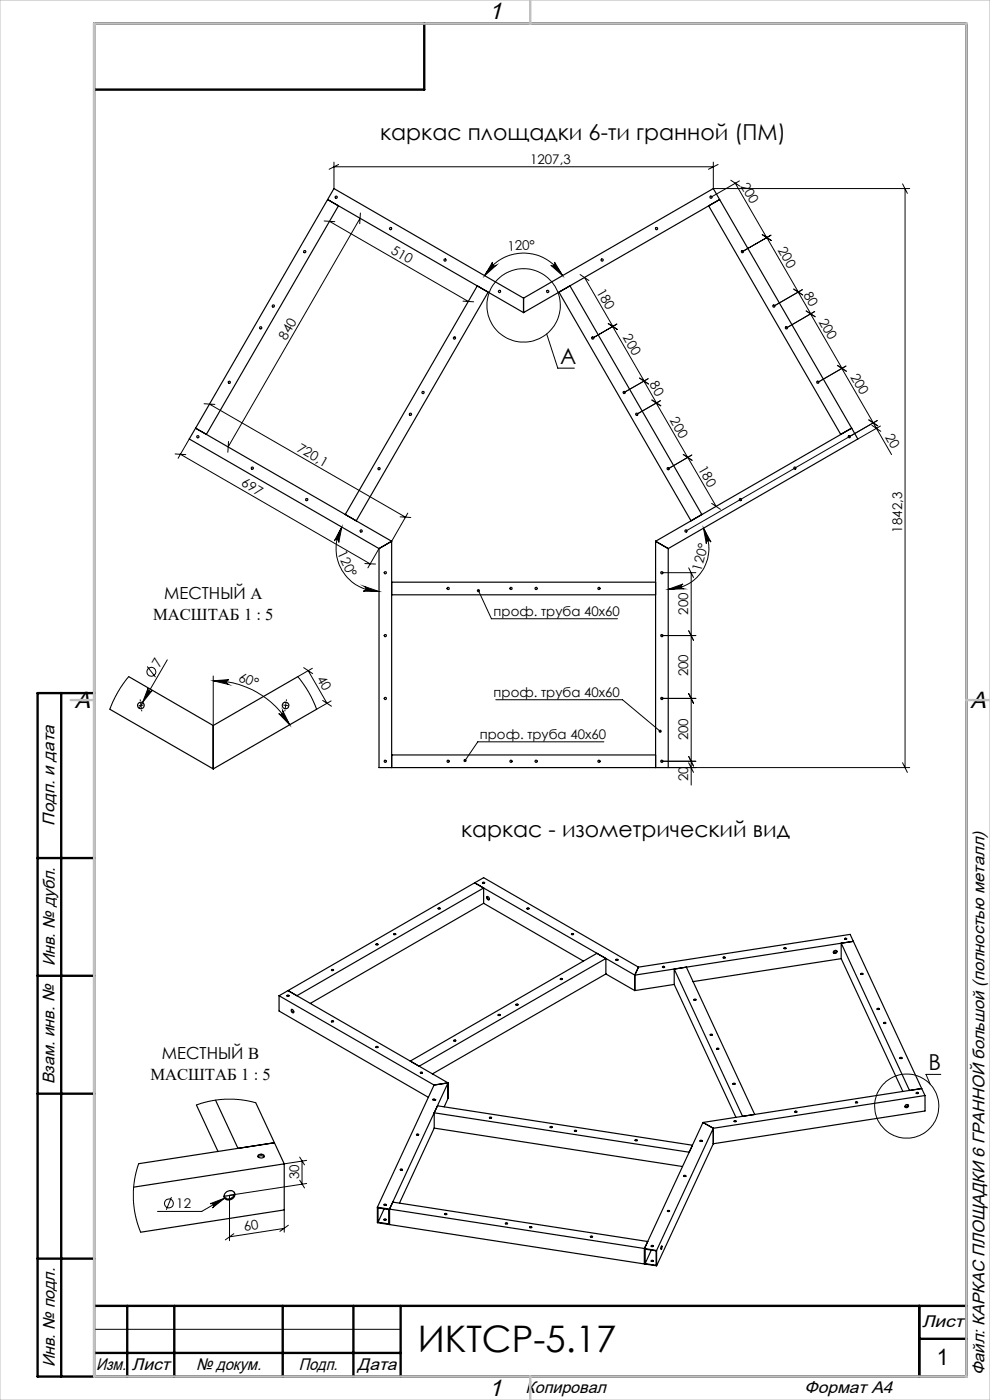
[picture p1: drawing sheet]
<svg xmlns="http://www.w3.org/2000/svg" width="210mm" height="297mm" viewBox="0 0 210 297" stroke-linecap="round" stroke-linejoin="round" font-family="sans-serif">
<g fill="none" stroke="#000" stroke-width=".21">
<path d="M70.8 34.4v5.6M70.8 35.4h80.5M71.8 34.9l-2 1M151.3 34.4v5.6h41.7M152.3 34.9l-2 1M155 38.2l1.9 1.3M156 38.9l13.3 23M156.8 38.4l-6 3.4M191.5 39l1 2M68.8 46.9l2.2 .1M69.9 47l29.4 17M76.4 46.3l-28 48.5"/>
<path d="M76.4 45.2l-.1 2.2M102.8 58.5a9.5 9.5 0 0 1 16.5 0M104.5 55.6a.52 .52 0 0 0 .1 .7 .52 .52 0 0 0 .7 0l-2.5 2.2zM116.8 56.3a.51 .51 0 0 0 .7 0 .51 .51 0 0 0 .1-.7l1.7 2.9zM123 58.2l1.9 1.3M124 58.9l12.6 21.9M163.5 49.9l-6 3.5M163.6 51l-1.9-1.2 1.9 1.2M192 40v122.8M98.2 63.9l2.3 .1M116 70.8l2.3 7.3h3.5M129 68.6l2 1.3"/>
<path d="M130.8 68.8l-5.1 2.9M168.3 61.3l2 1.3M168.4 61.3l1.9 1.3M169.3 61.9l2.7 4.7M170.2 61.5l-6.1 3.4 6.1-3.4M171 66l1.9 1.2M171.9 66.6l17.2 29.8M172.8 66.1l-6 3.5M177.6 77.5l1.9 1.3M177.7 77.5l1.9 1.3M179.5 77.6l-6 3.5M37.1 96.3l2.3 .1"/>
<path d="M38.3 96.4l40.2 23.2M40.1 93.1l-2.3 4.1M43.3 85.7l2.3 .1M44.4 85.7l41.6 24M48.5 93.7l-.2 2.3M135.6 80.2l1.9 1.3M135.7 80.2l1.9 1.3M136.6 80.9l2.6 4.6M137.5 80.3l-5.1 3M138.3 84.9l1.8 1.2M138.3 84.8l1.9 1.3M139.2 85.5l6.7 11.5"/>
<path d="M140.1 85l-5 2.9M145.9 97l6 10.4M146.8 96.5l-5.1 2.9 5-2.8M146.8 97.6l-1.8-1.2 1.8 1.3M180.2 92.6l5.9-3.4-40.6 23.4M185 90.2l1.8 1.3M186.2 90.3l-1.9-1.2 1.9 1.2M186.8 90.4l-4.8 2.7M72.5 111.8l-.6 3.3a.5 .5 0 0 0-.4-.6 .5 .5 0 0 0-.6 .3zM72.5 111.8a9.1 9.1 0 0 0 7.9 13.7M77.4 119.6l2.3 .1M80.4 116.4l-2.4 4.1"/>
<path d="M84.9 109.6l2.2 .2M86.5 108.9l-3.4 5.9M149.2 112l1.6 3a.52 .52 0 0 0-.6-.3 .52 .52 0 0 0-.4 .6zM149.2 112a8.7 8.7 0 0 1-7.5 13M151 106.8l1.8 1.3M35.5 140l-6 10.3M77.2 124.4l3.2 1.1-3.4-.1a.52 .52 0 0 0 .6-.4 .52 .52 0 0 0-.4-.6zM101.5 125.3l2.7 6h26.8M140.4 134.8h7.2M140.4 121.5h7.2M141.7 125l3.2-1.1a.52 .52 0 0 0-.4 .6 .52 .52 0 0 0 .6 .4zM146.1 133.8l1 2.1"/>
<path d="M146.1 120.5l1 2M146.6 121.5v45M27.3 143.5l-2.3 3.2-1.7 3.8M31.2 141.4l1.8 2.2M31.4 145.9a.51 .51 0 0 0 .2 .7 .51 .51 0 0 0 .7-.2l-2.1 2.6zM45.2 143.4v10.5M45.2 144.4l3.4-.2a.51 .51 0 0 0-.6 .4 .51 .51 0 0 0 .5 .6zM45.2 144.4a18.7 18.7 0 0 1 16.3 9.4M59.1 151.4a.52 .52 0 0 0 .7 .1 .52 .52 0 0 0 .2-.7l1.5 3zM64.4 141.6l1.9 1.3M65.4 142.3l4 6.9M66.3 141.8l-3.1 1.8 2.3 3.2 1.7 3.7 3-1.8"/>
<path d="M68.4 148.6l1.9 1.2M105.2 148.4h26.8l8 6.7M128.1 157.4h-26.7l-2.8 4M140.4 148.2h7.2M146.1 147.1l1 2.1M141.7 162.8h51.3M146.1 161.8l1 2.1M146.1 160.5l1 2M147.6 161.5h-7.2M191.5 161.8l1 2.1M54.3 234l-3.3-.7-3.4-.1-3.2 .4-2.7 .8M199.6 227.9h-3.2l.9 2.1"/>
<path d="M29.4 246.9l-.9 3.5-.2 2v2.3l.5 3.6 1 3.1M36.4 254l-1.1 2.6M44.6 255.4l3.1-1.2-2.7 2.1a.51 .51 0 0 0 .2-.7 .51 .51 0 0 0-.6-.2zM47.7 254.2l-4.9 2.8h-9.4M60.3 256.7v4.7M61.2 259.9l-1.8 1.3M63.6 250.4l1 1.6M63.6 245.5l1 1.6M64.1 246.3v4.9M65.1 251.1l-16.4 2.5v9.6M65.1 246.2l-4.8 .7M49.6 261.7l-1.8 1.3"/>
<path d="M60.3 260.6l-11.6 1.8M20 282h65"/>
<circle cx="111.1" cy="64.8" r="7.8"/>
<circle cx="32.1" cy="142.5" r=".94"/>
<circle cx="192.3" cy="234.7" r="6.8"/>
<circle cx="35.8" cy="255.3" r=".95"/>
</g>
<path d="M29.9 149.6l-.5 .1M29.9 149.6h.5M60.6 149.6h-.5M60.6 149.6l.5 .1" fill="none" stroke="#000" stroke-width=".21" stroke-dasharray="15.2 1.3 1.3 1.3" stroke-linecap="butt"/>
<path d="M29.8 148.6l-.1-.1M29.9 149.6l-.1-.5M29.9 149.6l.1 .5M30 150.6l.1 .2M60.5 150.6l-.1 .2M60.6 149.6l.1-.5M60.6 149.6l-.1 .5M60.7 148.6l.1-.1" fill="none" stroke="#000" stroke-width=".21" stroke-dasharray="15.2 1.3 1.3 1.3"/>
<g fill="none" stroke="#000" stroke-width=".25">
<path d="M69.5 42.3l41.6 24M69.5 42.3l1.3-2.3 40.3 23.2M69.5 42.3l2.3 1.4-28 48.4-2.3-1.3M69.5 42.3l-28 48.5M152.6 42.3l-41.5 24M152.6 42.3l-1.3-2.3-40.2 23.2M152.6 42.3l-2.3 1.4 28 48.4 2.4-1.3M152.6 42.3l28.1 48.5M111.1 63.2v3.1M120.9 60.6l28 48.5-2.3 1.4-28-48.5M41.5 90.8l41.6 24M41.5 90.8l-1.4 2.3 40.3 23.3"/>
<path d="M180.7 90.8l-41.6 24M180.7 90.8l1.3 2.3-40.3 23.3M73.2 109.1l28-48.5 2.3 1.4-27.9 48.5M80.4 116.4v46.4h61.3v-46.4M83.1 114.8v48M83.1 114.8l-2.7 1.6M139.1 114.8v48M139.1 114.8l2.6 1.6M83.1 123.5h56M83.1 126.2h56M20 147v145M23.3 150.5l21.9 12.6"/>
<path d="M27.3 143.5l17.9 10.4M45.2 153.9v9.2M63.2 143.5l-18 10.4M67.2 150.5l-22 12.6M83.1 160.2h56M83.5 198.1l.3-.1 .2 .2-.4 .1zM83.5 198.2h.4M92.9 192.8h.5M100.7 187.3l1.9-1.1 32.8 19M100.7 187.3l34 19.6M100.7 187.3l-39.6 22.8M100.7 187.3l1.9 1.1"/>
<path d="M102.4 187.2l.3-.1 .1 .2-.2 .1zM102.4 187.3h.4M102.5 187.3v.1M102.6 191.6l21.2 12.3M102.6 188.4l-39.6 22.8-1.9-1.1M102.6 188.4v3.2M102.6 191.6l-36.8 21.3M103.3 190.2l.5 .3a.27 .27 0 0 1-.2 .4 .27 .27 0 0 1-.3-.3zM103.4 190.2v.3l.4 .3M111.8 192.6l.5 .1-.4 .2zM111.8 192.8h.4M121.2 198.2l.4-.2 .1 .2-.4 .1z"/>
<path d="M121.2 198.2h.4M179.2 199.2h.4M179.2 199.1l.3-.1 .1 .2-.4 .1zM181 199.7l-.7-1.5-44.9 7M181 199.7l-46.3 7.2M181 199.7l-2.6 .4M181 199.7l14.5 31.2M59.2 211.2l32.9 19M59.2 211.2v3.3l31.7 18.3M60.9 211.2l.3-.1 .1 .2-.2 .1zM60.9 211.3h.4M61 211.2v.1"/>
<path d="M61.1 210.1l-1.9 1.1M61.1 210.1l33.9 19.6M61.8 214.1l.3 .1a.32 .32 0 0 1 .3 .4 .32 .32 0 0 1-.4 .3 .32 .32 0 0 1-.2-.4zM61.9 214.1v.5l.4 .2M70.3 216.6h.4v.2a.2 .2 0 0 1-.3 0 .2 .2 0 0 1-.1-.2zM70.3 216.7h.4M70.3 205.7h.3l.2 .1-.4 .1zM70.3 205.8h.4M79.7 200.4h.5M105.7 215.3l.3-.1 .1 .1-.4 .1zM105.7 215.4h.4M109.4 213.2h.5"/>
<path d="M109.5 213h.2l.2 .2-.4 .1zM118.9 207.6h.3l.1 .1-.3 .1zM118.9 207.7h.4M128.5 203.3v3.3M128.5 206.6l-36.8 21.2M128.5 206.6l6.2 3.5M130.6 203.6l.1-.1a.22 .22 0 0 1 .3-.1 .22 .22 0 0 1 0 .4 .22 .22 0 0 1-.3-.1zM130.6 203.7h.5M134.7 206.9v3.2M135.4 205.2l-.7 1.7M140.5 205.1l.3-.1 .2 .2-.3 .1zM140.5 205.2h.5"/>
<path d="M143 205.6l2.6-.4 14.5 31.2-2.6 .4zM143 205.6v3.2M143 208.8l13.1 28.2M143 208.8l-8.3 1.3M147.2 212a.22 .22 0 0 1 .3-.1 .22 .22 0 0 1 0 .4 .22 .22 0 0 1-.3-.1zM147.6 212.1l-.4 .1M150.6 219.5h.1a.22 .22 0 0 1 .3-.2 .22 .22 0 0 1 0 .4 .22 .22 0 0 1-.3-.1zM151.1 219.6h-.4M153.4 203.1l.3-.1 .1 .2-.3 .1zM153.4 203.2h.4M166.3 201.2h.4M177.5 201.8l-.1 .2a.41 .41 0 0 1-.6 .1"/>
<path d="M177.5 201.9l-.7 .1M178.4 203.4l-31.4 4.8M178.4 200.1l14.5 31.2 2.6-.4M178.4 200.1v3.3M178.4 203.4l13.1 28.2M182.6 206.6v-.1a.22 .22 0 0 1 .4-.1 .22 .22 0 0 1 0 .4 .22 .22 0 0 1-.4-.1zM183.1 206.7h-.5M186.1 214.1h.4M186.1 214.1h.1M187.5 217a.22 .22 0 0 1 .3-.2 .22 .22 0 0 1 0 .4 .22 .22 0 0 1-.3-.1zM187.9 217.1h-.4M41.7 234.4l4.5 9.9"/>
<path d="M45.7 233.4l4.8 10.2 7.7-1.2-28.8 4.5M54.3 234l6 12.9M79.7 222.2h.5M79.8 222h.3l.1 .2h-.4zM87 225.1l39.6-22.9 1.9 1.1-39.6 22.9zM89.1 227.5l.4-.1 .1 .2-.3 .1zM89.2 227.6h.4M91.8 233.2l.3-.1 .2 .2-.4 .1zM91.8 233.3h.5M92.1 230.2l-12.1 25.9M92.1 236.1v3.2M92.1 239.3l52.7 8.2"/>
<path d="M92.1 239.3l-7.4 15.9M92.2 233.3h.1M92.2 233.3v.1M92.8 234.6l54.1 8.4-.7 1.4-54.1-8.3zM95 229.7l-2.9 .5M95 229.7l-12.4 26.8M95 229.7v3.3l-.8 1.8M96.2 220.8h.5M96.3 220.7h.3a.19 .19 0 0 1-.2 .2 .19 .19 0 0 1-.1-.2zM103.8 237.2h.4M116.7 239.1l.3-.1 .2 .1-.3 .2zM116.7 239.1h.4"/>
<path d="M121.8 240h.5M149.1 238.1l2.2 1.3M149.1 238.1l-12.4 26.8M151.3 239.4v3.2M151.3 239.4l-12 25.9M152 222.4a.22 .22 0 0 1 .4-.1 .22 .22 0 0 1 0 .4 .22 .22 0 0 1-.4-.1zM152.5 222.5l-.5 .1M155.5 230h.4M155.5 229.9a.22 .22 0 0 1 .3-.2 .22 .22 0 0 1 0 .4 .22 .22 0 0 1-.3-.1zM155.5 230h.1M155.7 237.9h.4M155.8 237.8l.4 .1-.4 .1z"/>
<path d="M168.6 235.9h.4M181.5 233.9h.4M181.5 233.8l.4 .1-.3 .1zM190.9 224.5h.4M192.7 234.5a.42 .42 0 0 1-.3 .4 .42 .42 0 0 1-.5-.1M192.7 234.6l-.8 .1M194.3 231.9h.5M195.5 230.9l.7 1.5M195.5 230.9l-46.4 7.2M196.2 232.4l-44.9 7M196.2 232.4v3.3l-44.9 6.9M47.9 253a1.14 1.14 0 0 1 1.9 .3 1.23 1.23 0 0 1-.9 1.2 1.23 1.23 0 0 1-1.3-.6v-.5z"/>
<path d="M49.7 253a1.26 1.26 0 0 1-.7 1.2 1.26 1.26 0 0 1-1.4-.2M49.7 253.5l-2.2 .3M54.8 245.4a.93 .93 0 0 1 1.2 0M54.8 245a.78 .78 0 0 1 1.3 .3 .74 .74 0 0 1-.8 .4 .74 .74 0 0 1-.6-.6zM60.3 246.9l-31.9 4.9M60.3 246.9v9.8l-30.5 4.7M80 256.1v3.3l2.6 .4M80 256.1l2.6 .4M80.2 256.3l2.3 .3v3l-2.3-.3zM81.5 255.5l.3-.1 .1 .2-.4 .1zM81.5 255.6l.3 .1M81.5 258.8h.4"/>
<path d="M81.5 256.4l-1.3 2.9M82.6 256.5v3.3M82.6 256.5l54.1 8.4M82.6 259.8l54.1 8.3M82.6 256.5l.7-1.5 54.1 8.4-.7 1.5M84.9 248.1l.4-.1a.21 .21 0 0 1-.2 .3 .21 .21 0 0 1-.2-.2zM84.9 248.2h.4M85.3 248.2h.1M88.4 240.6a.22 .22 0 0 1 .3-.1 .22 .22 0 0 1 0 .4 .22 .22 0 0 1-.3-.1zM88.4 240.8h.4M88.8 240.7v.1M94.3 257.6h.5"/>
<path d="M107.2 259.6h.4M107.3 259.4l.4 .2-.4 .1zM134.7 242h.5M141.6 256.9l.3-.1 .1 .1-.3 .1zM141.6 257h.4M142 257h.1M145 249.4l.3-.1 .2 .2-.4 .1zM145 249.5h.5M145.5 249.5l-.1 .1M148.5 242.1h.4M148.5 241.9h.4a.19 .19 0 0 1-.2 .3 .19 .19 0 0 1-.2-.3zM148.9 242.1h.1"/>
<path d="M151.3 242.6l-12 25.9M112.4 260.3l.2-.1 .2 .1-.3 .2zM112.4 260.4h.4M125.2 262.4h.5M136.7 264.9l2.6 .4M136.7 268.1l2.6 .4M136.7 264.9v3.2M136.8 265l2.4 .4v3l-2.4-.3zM138.1 267.5l.4-.1 .1 .1-.4 .1zM138.1 264.3l.3-.1 .2 .2-.3 .1zM138.1 264.4h.5M138.1 267.5h.5"/>
<path d="M138.1 265.2l-1.3 2.9M138.5 264.4h.1M139.3 265.3v3.2M140.3 264.4l-.1 .5M140.3 264.3l.1 .2-.1 .6z"/>
<circle cx="64.6" cy="53.4" r=".24"/>
<circle cx="71.3" cy="41.8" r=".24"/>
<circle cx="82.9" cy="48.5" r=".24"/>
<circle cx="94.4" cy="55.2" r=".24"/>
<circle cx="127.7" cy="55.2" r=".23"/>
<circle cx="139.3" cy="48.5" r=".23"/>
<circle cx="150.8" cy="41.8" r=".24"/>
<circle cx="157.5" cy="53.4" r=".24"/>
<circle cx="55.3" cy="69.5" r=".23"/>
<circle cx="58" cy="64.9" r=".24"/>
<circle cx="96.4" cy="71.7" r=".23"/>
<circle cx="106" cy="61.8" r=".23"/>
<circle cx="116.2" cy="61.8" r=".24"/>
<circle cx="125.7" cy="71.7" r=".24"/>
<circle cx="164.2" cy="64.9" r=".24"/>
<circle cx="166.8" cy="69.5" r=".23"/>
<circle cx="42" cy="92.6" r=".23"/>
<circle cx="48.6" cy="81.1" r=".23"/>
<circle cx="53.5" cy="99.3" r=".24"/>
<circle cx="80.4" cy="99.4" r=".24"/>
<circle cx="87.1" cy="87.9" r=".24"/>
<circle cx="89.7" cy="83.3" r=".23"/>
<circle cx="132.4" cy="83.3" r=".24"/>
<circle cx="135.1" cy="87.9" r=".24"/>
<circle cx="141.7" cy="99.4" r=".24"/>
<circle cx="168.6" cy="99.3" r=".23"/>
<circle cx="173.5" cy="81.1" r=".23"/>
<circle cx="180.2" cy="92.6" r=".24"/>
<circle cx="65.1" cy="106" r=".23"/>
<circle cx="76.6" cy="112.6" r=".23"/>
<circle cx="145.5" cy="112.6" r=".24"/>
<circle cx="157.1" cy="106" r=".23"/>
<circle cx="81.7" cy="121.5" r=".23"/>
<circle cx="81.7" cy="134.8" r=".23"/>
<circle cx="95.1" cy="124.8" r=".23"/>
<circle cx="108.4" cy="124.8" r=".23"/>
<circle cx="113.7" cy="124.9" r=".25"/>
<circle cx="127.1" cy="124.8" r=".23"/>
<circle cx="140.4" cy="121.5" r=".23"/>
<circle cx="140.4" cy="134.8" r=".23"/>
<circle cx="29.9" cy="149.6" r=".7"/>
<circle cx="60.6" cy="149.7" r=".7"/>
<circle cx="81.7" cy="148.2" r=".23"/>
<circle cx="140.4" cy="148.2" r=".23"/>
<circle cx="81.7" cy="161.5" r=".23"/>
<circle cx="95.1" cy="161.5" r=".23"/>
<circle cx="108.4" cy="161.5" r=".23"/>
<circle cx="113.7" cy="161.5" r=".25"/>
<circle cx="127.1" cy="161.5" r=".23"/>
<circle cx="140.4" cy="161.5" r=".23"/>
<circle cx="93.1" cy="192.7" r=".2"/>
<circle cx="79.9" cy="200.3" r=".2"/>
<circle cx="166.5" cy="201.2" r=".2"/>
<circle cx="177.2" cy="201.9" r=".36"/>
<circle cx="186.2" cy="214" r=".19"/>
<circle cx="104" cy="237.1" r=".19"/>
<circle cx="122" cy="239.9" r=".2"/>
<circle cx="168.8" cy="235.9" r=".2"/>
<circle cx="191.1" cy="224.4" r=".19"/>
<circle cx="192.3" cy="234.7" r=".36"/>
<circle cx="194.6" cy="231.9" r=".2"/>
<circle cx="81.6" cy="258.7" r=".19"/>
<circle cx="94.5" cy="257.5" r=".19"/>
<circle cx="134.9" cy="241.9" r=".2"/>
<circle cx="125.4" cy="262.3" r=".2"/>
</g>
<g fill="none" stroke="#000" stroke-width=".5">
<path d="M90 5v14h-70M13 147v145M20 147h-12v145h197v-287h-185v287M8 182h12M8 207h12M8 232h12M8 267h12M20 277h185M27 277v15M37 277v15M60 277v15M75 277v15"/>
<path d="M85 277v15M195 277v15M20 287h65M195 284h10"/>
</g>
<path d="M0 0h210v297h-210z" fill="none" stroke="#c0c0c0" stroke-width=".21"/>
<path d="M20 5h185v287h-185zM112.5 0v5M15 148.5h5M205 148.5h5M112.5 292v5" fill="none" stroke="#c0c0c0" stroke-width=".5"/>
<g fill="#000">
<path d="M31.4 145.9a.51 .51 0 0 0 .2 .7 .51 .51 0 0 0 .7-.2l-2.1 2.6zM44.6 255.4l3.1-1.2-2.7 2.1a.51 .51 0 0 0 .2-.7 .51 .51 0 0 0-.6-.2z"/>
<path d="M116.8 56.3a.51 .51 0 0 0 .7 0 .51 .51 0 0 0 .1-.7l1.7 2.9zM104.5 55.6a.52 .52 0 0 0 .1 .7 .52 .52 0 0 0 .7 0l-2.5 2.2z"/>
<path d="M72.5 111.8l-.6 3.3a.5 .5 0 0 0-.4-.6 .5 .5 0 0 0-.6 .3zM77.2 124.4l3.2 1.1-3.4-.1a.52 .52 0 0 0 .6-.4 .52 .52 0 0 0-.4-.6z"/>
<path d="M101.2 125.1a.34 .34 0 0 0 .2 .5 .34 .34 0 0 0 .4-.3 .34 .34 0 0 0-.4-.3l.1 .3-.1-.3zM98.5 161l-.2 .3 .2 .3 .1-.2-.1 .2a.35 .35 0 0 0 .5-.3 .35 .35 0 0 0-.5-.3zM139.8 154.9a.34 .34 0 0 0 0 .5 .34 .34 0 0 0 .5-.1l-.3-.2 .3 .2 .1-.1a.35 .35 0 0 0-.2-.4 .35 .35 0 0 0-.4 .1z"/>
<path d="M141.7 125l3.2-1.1a.52 .52 0 0 0-.4 .6 .52 .52 0 0 0 .6 .4zM149.2 112l1.6 3a.52 .52 0 0 0-.6-.3 .52 .52 0 0 0-.4 .6z"/>
<path d="M59.1 151.4a.52 .52 0 0 0 .7 .1 .52 .52 0 0 0 .2-.7l1.5 3zM45.2 144.4l3.4-.2a.51 .51 0 0 0-.6 .4 .51 .51 0 0 0 .5 .6z"/>
</g>
<text font-size="7.8" x="88.6" y="286.9">ИКТСР-5.17</text>
<g font-size="5">
<text x="103.7" y="4.1">1</text>
<text x="15.9" y="150.1">A</text>
<text x="205.9" y="150.1">A</text>
<text x="103.7" y="296.1">1</text>
</g>
<text font-size="4.8" x="198.8" y="289.6">1</text>
<g font-size="4.7">
<text x="80.6" y="29.7">каркас площадки 6-ти гранной (ПМ)</text>
<text x="118.8" y="77.2">A</text>
<text x="97.8" y="177.6">каркас - изометрический вид</text>
<text x="196.9" y="227">B</text>
</g>
<g font-size="3.6">
<text x="11.6" y="175.1" transform="rotate(-90 11.6 175.1)">Подп. и дата</text>
<text x="11.6" y="205" transform="rotate(-90 11.6 205)">Инв. № дубл.</text>
<text x="11.6" y="230" transform="rotate(-90 11.6 230)">Взам. инв. №</text>
<text x="195.6" y="281.6">Лист</text>
<text x="11.6" y="290" transform="rotate(-90 11.6 290)">Инв. № подл.</text>
<text x="20.4" y="290.6">Изм.</text>
<text x="28" y="290.6">Лист</text>
<text x="41.6" y="290.6">№ докум.</text>
<text x="63.4" y="290.6">Подп.</text>
<text x="75.9" y="290.6">Дата</text>
<text x="208.8" y="291.8" transform="rotate(-90 208.8 291.8)">Файл: КАРКАС ПЛОЩАДКИ 6 ГРАННОЙ большой (полностью металл)</text>
<text x="111.5" y="295.6">Копировал</text>
<text x="170.7" y="295.6">Формат А4</text>
</g>
<g font-size="3.5">
<text x="32.5" y="131.5">МАСШТАБ 1 : 5</text>
<text x="34.8" y="127.1">МЕСТНЫЙ A</text>
<text x="34.3" y="224.7">МЕСТНЫЙ B</text>
<text x="31.9" y="229.2">МАСШТАБ 1 : 5</text>
</g>
<g font-size="2.8">
<text x="112.5" y="34.8">1207,3</text>
<text x="157" y="39.4" transform="rotate(60 157 39.4)">200</text>
<text x="82.8" y="53.7" transform="rotate(30 82.8 53.7)">510</text>
<text x="107.7" y="53.2" transform="rotate(-3 107.7 53.2)">120°</text>
<text x="164.9" y="53" transform="rotate(60 164.9 53)">200</text>
<text x="126.4" y="61.8" transform="rotate(60 126.4 61.8)">180</text>
<text x="170.4" y="62.5" transform="rotate(60 170.4 62.5)">80</text>
<text x="132" y="71.6" transform="rotate(60 132 71.6)">200</text>
<text x="173.6" y="68.2" transform="rotate(60 173.6 68.2)">200</text>
<text x="60.7" y="72.3" transform="rotate(-60 60.7 72.3)">840</text>
<text x="137.7" y="81.6" transform="rotate(60 137.7 81.6)">80</text>
<text x="180.3" y="79.9" transform="rotate(60 180.3 79.9)">200</text>
<text x="142" y="89.1" transform="rotate(60 142 89.1)">200</text>
<text x="62.8" y="95.6" transform="rotate(30 62.8 95.6)">720,1</text>
<text x="187.7" y="92.7" transform="rotate(60 187.7 92.7)">20</text>
<text x="148" y="99.5" transform="rotate(60 148 99.5)">180</text>
<text x="51" y="103" transform="rotate(30 51 103)">697</text>
<text x="191.4" y="113" transform="rotate(-90 191.4 113)">1842,3</text>
<text x="71.5" y="117.4" transform="rotate(65 71.5 117.4)">120°</text>
<text x="148.7" y="121.2" transform="rotate(-75 148.7 121.2)">120°</text>
<text x="104.7" y="130.6">проф. труба 40х60</text>
<text x="146" y="130.4" transform="rotate(-90 146 130.4)">200</text>
<text x="33.8" y="141.7" transform="rotate(-60 33.8 141.7)">7</text>
<text x="146" y="143.5" transform="rotate(-90 146 143.5)">200</text>
<text x="50.4" y="144.4" transform="rotate(22 50.4 144.4)">60°</text>
<text x="67.1" y="144.1" transform="rotate(60 67.1 144.1)">40</text>
<text x="104.7" y="147.8">проф. труба 40х60</text>
<text x="101.8" y="156.7">проф. труба 40х60</text>
<text x="146" y="157.1" transform="rotate(-90 146 157.1)">200</text>
<text x="146" y="165.8" transform="rotate(-90 146 165.8)">20</text>
<text x="63.5" y="250.2" transform="rotate(-90 63.5 250.2)">30</text>
<text x="37.4" y="256.3">12</text>
<text x="51.9" y="261.2" transform="rotate(-9 51.9 261.2)">60</text>
</g>
</svg>
